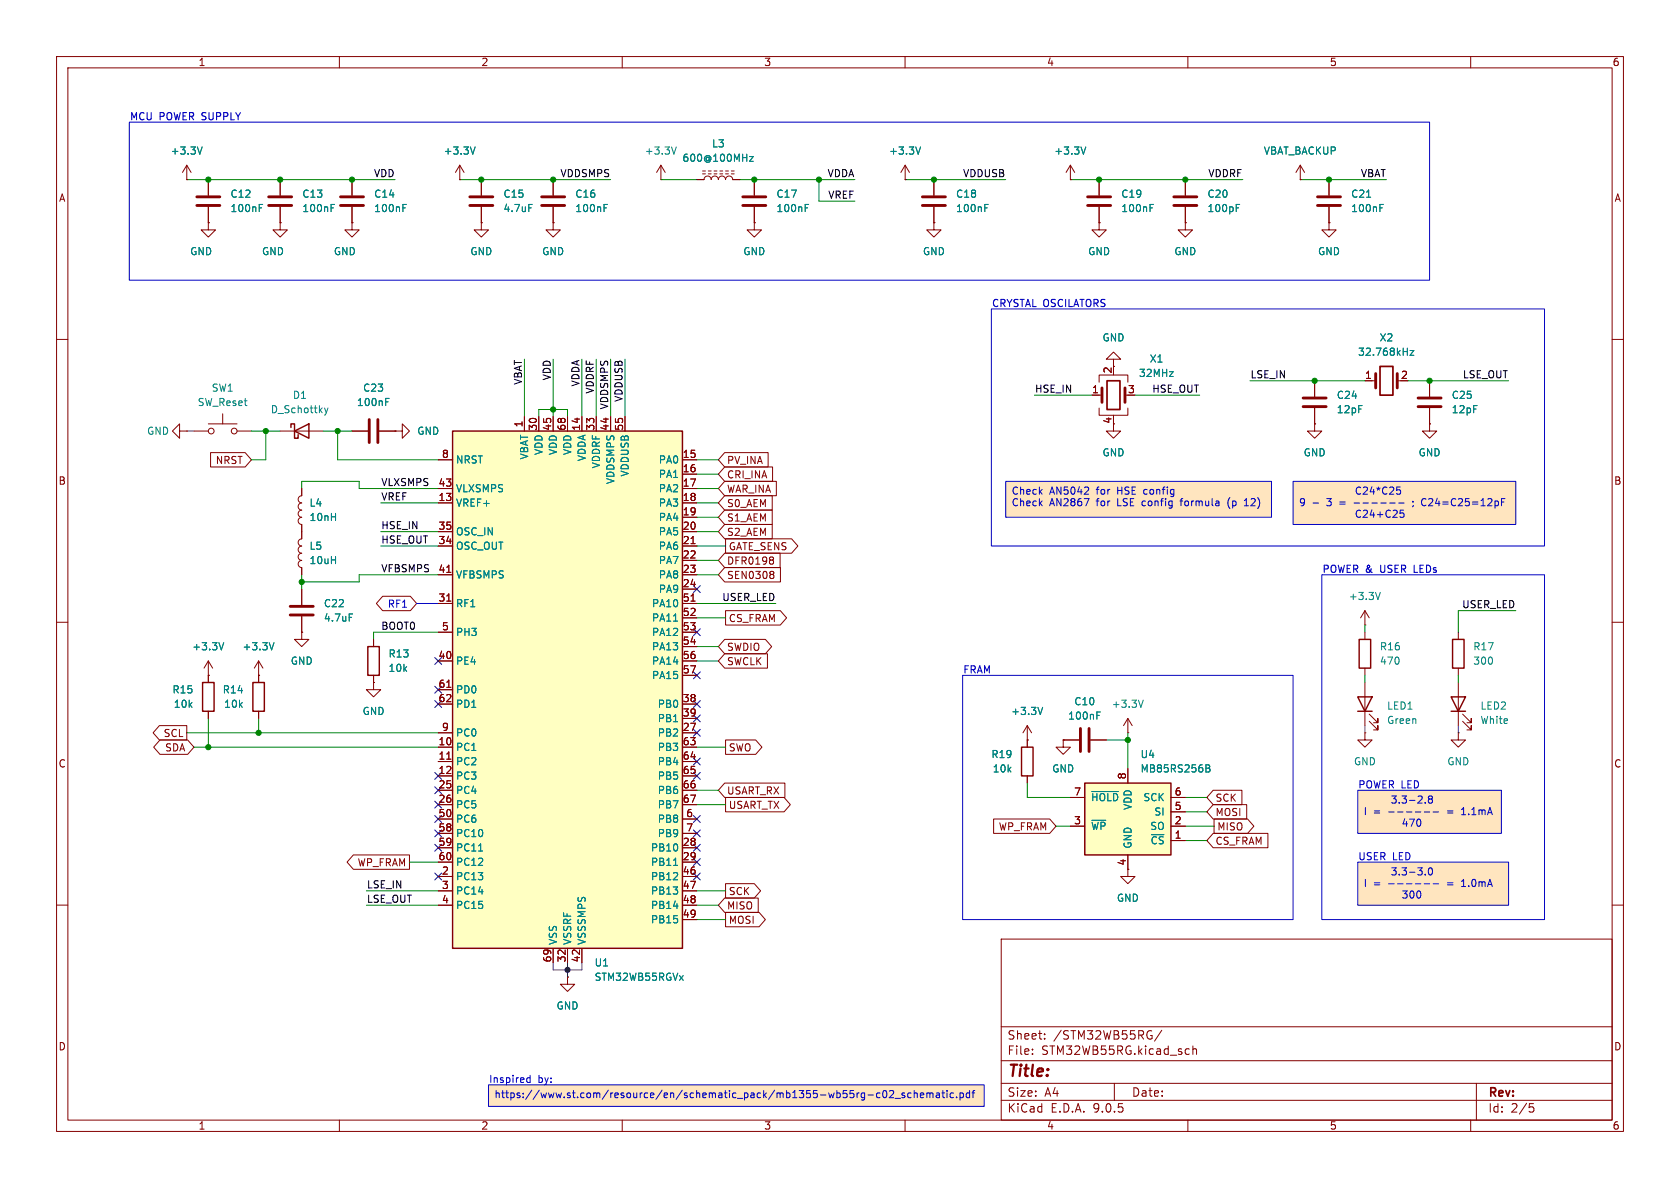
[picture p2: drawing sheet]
<svg xmlns="http://www.w3.org/2000/svg" width="297mm" height="210mm" viewBox="0 0 297 210" stroke-linecap="round" stroke-linejoin="round" font-family="sans-serif">
<path d="M0 0h297v210h-297z" fill="#fff" stroke="#fff" stroke-width=".18"/>
<g fill="none" stroke="#840000" stroke-width=".18">
<path d="M10 10h277v190h-277zM12 12h273v186h-273zM60 10v2M110 10v2M160 10v2M210 10v2M260 10v2M10 60h2M285 60h2M10 110h2M285 110h2M10 160h2"/>
<path d="M177 166h108v32h-108zM285 160h2M60 198v2M110 198v2M160 198v2M177 194.5h108M177 191.5h108M177 187.5h108M177 181.5h108M182.5 186.3v.1M182.5 185.5v.1M184.7 183.6v.1"/>
<path d="M184.7 182.8v.1M197 191.5v3M205.4 182.1l-1.3 2M210 198v2M210.1 185.4l.1 .1M210.2 186.3l-.1 .1M210.9 184.9v1.5M210.9 185.5l.2-.1 .4 .1v.9M260 198v2M261 191.5v6.5M270.4 195.1h.7M270.5 195.7h.4l.3 .3-.2 .5-.5 .1"/>
</g>
<g fill="#ffe5bf">
<path d="M86.4 191.8h87.6v3.8h-87.6z"/>
<path d="M228.6 85.1h39.4v7.6h-39.4z"/>
<path d="M240 139.7h25.4v7.6h-25.4z"/>
<path d="M240 152.4h26.7v7.6h-26.7z"/>
<path d="M177.8 85.1h47v6.3h-47z"/>
</g>
<g fill="none" stroke="#840000" stroke-width=".18">
<path d="M33 31.8h.1M33 29.2l-.7 1.3M33 29.2l.8 1.3M33 29.2v2.6M36.8 39.4v1.2h1.3l-1.3 1.3-1.2-1.3h1.2M36.8 39.4h.1M36.8 31.8v2.7M36.8 36.6v2.8M49.5 39.4v1.2h1.3l-1.3 1.3-1.2-1.3h1.2M49.5 39.4h.1M49.5 31.8v2.7M49.5 36.6v2.8"/>
<path d="M62.2 39.4v1.2h1.3l-1.3 1.3-1.2-1.3h1.2M62.2 39.4h.1M62.2 31.8v2.7M62.2 36.6v2.8M81.3 31.8h.1M81.3 29.2l-.8 1.3M81.3 29.2l.7 1.3M81.3 29.2v2.6M97.8 39.4v1.2h1.3l-1.3 1.3-1.3-1.3h1.3M97.8 39.4h.1M116.8 31.8h.1M116.8 29.2l-.7 1.3"/>
<path d="M116.8 29.2l.8 1.3M116.8 29.2v2.6M123.2 31.8h1.3a.64 .64 0 0 1 .6-.7 .64 .64 0 0 1 .6 .7 .64 .64 0 0 1 .7-.7 .64 .64 0 0 1 .6 .7 .64 .64 0 0 1 .6-.7 .64 .64 0 0 1 .7 .7 .64 .64 0 0 1 .6-.7 .64 .64 0 0 1 .6 .7h1.3M124.2 30.7h.5M124.2 30.2h.5M125.2 30.7h.5M125.2 30.2h.5M126.2 30.7h.5M126.2 30.2h.5M127.3 30.7h.5M127.3 30.2h.5M128.3 30.7h.5"/>
<path d="M128.3 30.2h.5M129.3 30.7h.5M129.3 30.2h.5M160 31.8h.1M160 29.2l-.7 1.3M160 29.2l.8 1.3M160 29.2v2.6M189.2 31.8h.1M189.2 29.2l-.7 1.3M189.2 29.2l.8 1.3M189.2 29.2v2.6M194.3 39.4v1.2h1.3l-1.3 1.3-1.3-1.3h1.3"/>
<path d="M194.3 39.4h.1M194.3 31.8v2.7M194.3 36.6v2.8M209.5 39.4v1.2h1.3l-1.3 1.3-1.2-1.3h1.2M209.5 39.4h.1M209.5 31.8v2.7M209.5 36.6v2.8M229.9 31.8h.1M229.9 29.2l-.8 1.3M229.9 29.2l.7 1.3M229.9 29.2v2.6M234.9 39.4v1.2h1.3l-1.3 1.3-1.2-1.3h1.2"/>
<path d="M234.9 39.4h.1M234.9 31.8v2.7M234.9 36.6v2.8M34.3 76.2h2.5M36.8 74.9h5.1M39.4 73.2v1.7M41.9 76.2h2.5M49.5 76.2h7.6M62.2 76.2h2.8M67.1 76.2h2.7M69.8 76.2h1.3v-1.3l1.3 1.3-1.3 1.3v-1.3M69.8 76.2h.1"/>
<path d="M241.3 67.3h1.9M53.3 88.9a.64 .64 0 0 0-.6 .6 .64 .64 0 0 0 .6 .7 .64 .64 0 0 0-.6 .6 .64 .64 0 0 0 .6 .6 .63 .63 0 0 0-.6 .7 .63 .63 0 0 0 .6 .6v2.6a.64 .64 0 0 0-.6 .6 .64 .64 0 0 0 .6 .6 .64 .64 0 0 0-.6 .7 .64 .64 0 0 0 .6 .6 .64 .64 0 0 0-.6 .6 .64 .64 0 0 0 .6 .7M53.3 86.4v1.2a.63 .63 0 0 0-.6 .7 .63 .63 0 0 0 .6 .6M53.3 99.1a.63 .63 0 0 0-.6 .6 .63 .63 0 0 0 .6 .6v1.3M53.3 104.1v2.8M53.3 109v2.8M66 113v1.3M66 119.4v1.3M241.3 110.5h.1M241.3 108v2.5M241.3 111.8v1.2M241.3 118.1v1.3"/>
<path d="M241.3 108l-.8 1.2M241.3 108l.8 1.2M257.8 111.8v1.2M257.8 118.1v1.3M66 120.7v1.2h1.3l-1.3 1.3-1.2-1.3h1.2M66 120.7h.1M199.4 129.5h.1M199.4 127l.8 1.3M199.4 127l-.8 1.3M199.4 127v2.5M241.3 129.5v1.3h1.3l-1.3 1.3-1.3-1.3h1.3M241.3 129.5h.1"/>
<path d="M241.3 120.7v7.6M242.1 127.5l1.5 1.5v-.7v.7h-.8M242.1 126.2l1.5 1.6v-.8v.8h-.8M257.8 129.5v1.3h1.3l-1.3 1.3-1.3-1.3h1.3M257.8 129.5h.1M257.8 120.7v7.6M258.6 127.5l1.5 1.5v-.7v.7h-.8M258.6 126.2l1.5 1.6v-.8v.8h-.8M199.4 153.7v1.2h1.3l-1.3 1.3-1.3-1.3h1.3M100.3 172.7v1.3h1.3l-1.3 1.3-1.2-1.3h1.2M100.3 172.7h.1"/>
<circle cx="37.3" cy="76.2" r=".51"/>
<circle cx="41.4" cy="76.2" r=".51"/>
</g>
<g fill="none" stroke="#840000" stroke-width=".51">
<path d="M34.8 36.3h4.1M34.8 34.8h4.1M47.5 36.3h4.1M47.5 34.8h4.1M60.2 36.3h4.1M60.2 34.8h4.1M192.3 36.3h4M192.3 34.8h4M207.5 36.3h4.1M207.5 34.8h4.1M232.9 36.3h4.1M232.9 34.8h4.1"/>
<path d="M65.3 74.2v4M66.8 74.2v4M243.2 66v2.6M247 66v2.6M51.3 108.7h4.1M51.3 107.2h4.1"/>
</g>
<g fill="none" stroke="#008484" stroke-width=".18">
<path d="M35.7 26l-.4 1.2M45.8 36.7h.5M45.8 36.1h.6M58.5 36.7h.5M58.5 36.1h.6M71.2 36.7h.5M71.2 36.1h.6M84 26l-.4 1.2M119.6 26l-.5 1.2M132.5 27.7h.7l-.7 .8h.7M162.7 26l-.4 1.2M192 26l-.5 1.2"/>
<path d="M203.3 36.7h.4M203.3 36.1h.6M218.6 36.7h.4M218.6 36.1h.6M241.6 34.9h.7M244 36.7h.4M244 36.1h.6M57.4 72.1l.3 .9M57.7 73l-.3 .4M58 72.1l-.3 .9M68.2 71h.4M68.2 70.4h.6"/>
<path d="M249.3 62h.6l-.6 .8h.6M61.7 108.5h.6M244 104.7l-.4 1.3M202.1 123.8l-.4 1.2"/>
</g>
<path d="M244 64.8h2.3v5.1h-2.3z" fill="none" stroke="#840000" stroke-width=".3"/>
<path d="M51.4 75.6v-.7h.7v2.6h.6v-.7M52.1 76.2l2.5-1.3v2.6zM65 114.3h2.1v5.1h-2.1zM240.3 113h2v5.1h-2zM256.8 113h2v5.1h-2zM240 123.2h2.6l-1.3 2.5zM240 125.7h2.6M256.5 123.2h2.6l-1.3 2.5zM256.5 125.7h2.6" fill="none" stroke="#840000" stroke-width=".25"/>
<path d="M191.8 138.4h15.2v12.7h-15.2z" fill="#ffffc2"/>
<path d="M35.8 120.7h2v5h-2zM44.7 120.7h2v5h-2zM180.6 132.1h2v5.1h-2zM191.8 138.4h15.2v12.7h-15.2z" fill="none" stroke="#840000" stroke-width=".25"/>
<g fill="none" stroke="#840000" stroke-width=".18">
<path d="M31.7 76.2v-1.3l-1.2 1.3 1.2 1.3v-1.3h1.3M33 76.2h.1M36.8 119.4h.1M36.8 116.8v3.9M36.8 116.8l.8 1.3M36.8 116.8l-.7 1.3M45.7 119.4h.1M45.7 116.8v3.9M45.7 116.8l.8 1.3M45.7 116.8l-.7 1.3M53.3 111.8v1.2h1.3l-1.3 1.3-1.2-1.3h1.2M53.3 111.8h.1"/>
<path d="M36.8 125.7v1.3M45.7 125.7v1.3M181.6 130.8h.1M181.6 128.3v3.8M181.6 137.2v1.2M181.6 128.3l.8 1.2M181.6 128.3l-.8 1.2M188 130.8v1.3h1.2l-1.2 1.3-1.3-1.3h1.3M188 130.8h.1M188 130.8h2.8M192.8 130.8h2.8M199.4 135.9v2.5"/>
<path d="M189.2 141h2.6M189.2 146.1h2.6M199.4 151.1v2.6M207 141h2.5M207 146.1h2.5M207 143.5h2.5M207 148.6h2.5"/>
</g>
<path d="M39.6 113.6l-.5 1.3M48.4 113.6l-.4 1.3M184.3 125l-.4 1.3M193 139.9h4.7M193.9 126.5h.4M193.9 125.9h.6M213.2 135.2l.6 .1 .1 .3-.3 .2M213.2 135.8h.4M213.6 135.8l.3 .2v.3l-.7 .2M193 145h2.5" fill="none" stroke="#008484" stroke-width=".18"/>
<path d="M191 128.8v4M192.5 128.8v4" fill="none" stroke="#840000" stroke-width=".51"/>
<path d="M80 76.2h40.6v91.4h-40.6z" fill="#ffffc2"/>
<path d="M80 76.2h40.6v91.4h-40.6z" fill="none" stroke="#840000" stroke-width=".25"/>
<g fill="none" stroke="#840000" stroke-width=".18">
<path d="M33 31.8h.1M36.8 39.4h.1M36.8 31.8v2.7M36.8 36.6v2.8M49.5 39.4h.1M49.5 31.8v2.7M49.5 36.6v2.8M62.2 39.4h.1M62.2 31.8v2.7M62.2 36.6v2.8M81.3 31.8h.1M85.1 39.4v1.2h1.3l-1.3 1.3-1.3-1.3h1.3"/>
<path d="M85.1 39.4h.1M85.1 31.8v2.7M85.1 36.6v2.8M97.8 39.4h.1M97.8 31.8v2.7M97.8 36.6v2.8M123.2 31.8h1.3M129.5 31.8h1.3M133.3 39.4v1.2h1.3l-1.3 1.3-1.2-1.3h1.2M133.3 39.4h.1M133.3 31.8v2.7M133.3 36.6v2.8"/>
<path d="M160 31.8h.1M165.1 39.4v1.2h1.3l-1.3 1.3-1.3-1.3h1.3M165.1 39.4h.1M165.1 31.8v2.7M165.1 36.6v2.8M189.2 31.8h.1M194.3 39.4h.1M194.3 31.8v2.7M194.3 36.6v2.8M209.5 39.4h.1M209.5 31.8v2.7M209.5 36.6v2.8"/>
<path d="M229.9 31.8h.1M234.9 39.4h.1M234.9 31.8v2.7M234.9 36.6v2.8M62.2 76.2h2.8M67.1 76.2h2.7M69.8 76.2h.1M92.7 73.7v2.5M95.2 73.7v2.5M97.8 73.7v2.5M100.3 73.7v2.5M102.9 73.7v2.5"/>
<path d="M105.4 73.7v2.5M107.9 73.7v2.5M110.5 73.7v2.5M193 69.9h1.8M194.3 67.6v-1.3h5.1v1.3M194.3 72.1v1.3h5.1v-1.3M196.8 74.9v1.3h1.3l-1.3 1.3-1.2-1.3h1.2M196.8 63.5h1.3l-1.3-1.3-1.2 1.3h1.2v1.3M196.8 73.4v.3M232.4 74.9v1.3h1.3l-1.3 1.3-1.3-1.3h1.3M232.4 74.9h.1M232.4 67.3v2.8"/>
<path d="M232.4 72.1v2.8M241.3 67.3h1.3M252.7 74.9v1.3h1.3l-1.3 1.3-1.2-1.3h1.2M252.7 74.9h.1M252.7 67.3v2.8M252.7 72.1v2.8M37.2 80h6.1l1.1 1.3-1.1 1.3h-6.1zM53.3 86.4v1.2M53.3 92.7v2.6M77.5 81.3h2.5M77.5 86.4h2.5M77.5 88.9h2.5"/>
<path d="M77.5 94h2.5M77.5 96.5h2.5M120.6 81.3h2.6M120.6 86.4h2.6M120.6 88.9h2.6M120.6 94h2.6M120.6 96.5h2.6M120.6 83.8h2.6M120.6 91.4h2.6M120.6 99.1h2.6M122.2 96.1h.7M128.1 97.8h9.8v2.5h-9.8l-1.1-1.2z"/>
<path d="M128.1 85.1h9.1v2.5h-9.1l-1.1-1.2zM128.1 90.2h8.4v2.5h-8.4l-1.1-1.3zM128.1 82.5h8.5v2.6h-8.5l-1.1-1.3zM128.1 87.6h8.4v2.6h-8.4l-1.1-1.3zM128.1 92.7h8.4v2.6h-8.4l-1.1-1.3zM128.1 80h7.7v2.6h-7.7l-1.1-1.3zM128.3 95.2h11.6l1.2 1.3-1.2 1.3h-11.6zM136.5 98.5l.3 .2-.3 .3 .3 .2v.3l-.3 .2M36.8 119.4h.1M36.8 119.4v1.3M45.7 119.4h.1M45.7 119.4v1.3"/>
<path d="M53.3 111.8h.1M53.3 100.3v1.3M53.3 104.1v2.8M53.3 109v2.8M66 113v1.3M66 119.4v1.3M67.6 105.4h4.9l1.2 1.3-1.2 1.3h-4.9l-1.1-1.3zM77.5 101.6h2.5M77.5 106.7h2.5M77.5 111.8h2.5M77.5 116.8h2.5M79 101.2h.7"/>
<path d="M79 106.3h.7M120.6 101.6h2.6M120.6 106.7h2.6M120.6 111.8h2.6M120.6 116.8h2.6M120.6 104.1h2.6M120.6 109.2h2.6M120.6 114.3h2.6M120.6 119.4h2.6M122.2 106.3h.7M128.1 100.3h9.9v2.6h-9.9l-1.1-1.3zM128.1 115.6h7.6v2.5h-7.6l-1.1-1.3z"/>
<path d="M128.1 113h7.2l1.1 1.3-1.1 1.3h-7.2l-1.1-1.3zM128.3 107.9h9.6l1.2 1.3-1.2 1.3h-9.6zM136.3 101h.3l.2 .2-.2 .3M136.3 101.5h.3M136.6 101.5l.2 .3v.2l-.1 .2-.4 .1M28.2 128.3h4.8v2.5h-4.8l-1.1-1.3zM28.3 130.8h4.9l1.1 1.3-1.1 1.3h-4.9l-1.1-1.3zM36.8 125.7v1.3M45.7 125.7v1.3M66 120.7h.1M77.5 121.9h2.5M77.5 124.5h2.5"/>
<path d="M77.5 129.5h2.5M77.5 132.1h2.5M77.5 134.6h2.5M77.5 137.2h2.5M77.5 139.7h2.5M79 121.5h.7M79 134.2h.7M120.6 124.5h2.6M120.6 129.5h2.6M120.6 132.1h2.6M120.6 134.6h2.6M120.6 137.2h2.6"/>
<path d="M120.6 139.7h2.6M120.6 127h2.6M128.1 138.4h10.7v2.6h-10.7l-1.1-1.3zM128.3 130.8h5.3l1.1 1.3-1.1 1.3h-5.3zM181.6 130.8h.1M181.6 130.8v1.3M181.6 137.2v1.2M188 130.8h.1M188 130.8h2.8M192.8 130.8h2.8M199.4 135.9v2.5M214.5 139.7h5.1v2.5h-5.1l-1.1-1.2z"/>
<path d="M62.5 151.1h9.9v2.6h-9.9l-1.1-1.3zM77.5 142.2h2.5M77.5 144.8h2.5M77.5 147.3h2.5M77.5 149.9h2.5M77.5 152.4h2.5M77.5 154.9h2.5M77.5 157.5h2.5M120.6 142.2h2.6M120.6 144.8h2.6M120.6 147.3h2.6M120.6 149.9h2.6"/>
<path d="M120.6 152.4h2.6M120.6 154.9h2.6M120.6 157.5h2.6M128.1 158.7h5.9v2.6h-5.9l-1.1-1.3zM128.3 141h10.3l1.1 1.2-1.1 1.3h-10.3zM128.3 156.2h5.1l1.1 1.3-1.1 1.3h-5.1zM175.7 144.8h9.9l1.1 1.3-1.1 1.2h-9.9zM189.2 141h2.6M189.2 146.1h2.6M199.4 151.1v2.6M207 141h2.5M207 146.1h2.5"/>
<path d="M207 143.5h2.5M207 148.6h2.5M214.5 142.2h5.9v2.6h-5.9l-1.1-1.3zM214.5 147.3h9.7v2.6h-9.7l-1.1-1.3zM214.6 144.8h6l1.1 1.3-1.1 1.2h-6zM77.5 160h2.5M97.8 167.6v2.6M100.3 172.7h.1M100.3 167.6v2.6M102.9 167.6v2.6M120.6 160h2.6M120.6 162.6h2.6"/>
<path d="M128.3 161.3h5.9l1.1 1.3-1.1 1.2h-5.9z"/>
</g>
<g fill="none" stroke="#008484" stroke-width=".18">
<path d="M35.7 26l-.4 1.2M45.8 36.7h.5M45.8 36.1h.6M58.5 36.7h.5M58.5 36.1h.6M71.2 36.7h.5M71.2 36.1h.6M84 26l-.4 1.2M93.5 36.1h.6M106.8 36.7h.4M106.8 36.1h.6M132.5 27.7h.7l-.7 .8h.7"/>
<path d="M142.4 36.7h.4M142.4 36.1h.6M162.7 26l-.4 1.2M174.1 36.7h.4M174.1 36.1h.6M192 26l-.5 1.2M203.3 36.7h.4M203.3 36.1h.6M218.6 36.7h.4M218.6 36.1h.6M241.6 34.9h.7M244 36.7h.4"/>
<path d="M244 36.1h.6M68.2 71h.4M68.2 70.4h.6M249.3 62h.6l-.6 .8h.6M39.6 113.6l-.5 1.3M48.4 113.6l-.4 1.3M61.7 108.5h.6M119.1 109.8h.7M184.3 125l-.4 1.3M193 139.9h4.7M193.9 126.5h.4M193.9 125.9h.6"/>
<path d="M213.2 135.2l.6 .1 .1 .3-.3 .2M213.2 135.8h.4M213.6 135.8l.3 .2v.3l-.7 .2M84.6 150.4h.7M119.1 153h.7M193 145h2.5"/>
</g>
<g fill="none" stroke="#840000" stroke-width=".51">
<path d="M83.1 36.3h4M83.1 34.8h4M95.8 36.3h4M95.8 34.8h4M131.3 36.3h4.1M131.3 34.8h4.1M163.1 36.3h4M163.1 34.8h4M194.8 68.6v2.5M198.9 68.6v2.5M230.4 71.9h4M230.4 70.4h4"/>
<path d="M250.7 71.9h4.1M250.7 70.4h4.1"/>
</g>
<path d="M195.7 67.3h2.3v5.1h-2.3z" fill="none" stroke="#840000" stroke-width=".3"/>
<g fill="none" stroke="#008400" stroke-width=".18">
<path d="M33 31.8h36.8M81.3 31.8h26.6M116.8 31.8h6.4M130.8 31.8h20.3M144.8 31.8v3.8h6.3M160 31.8h17.8M189.2 31.8h30.5M229.9 31.8h15.2M44.4 76.2h5.1M47 76.2v5.1h-2.6M57.1 76.2h5.1M59.7 76.2v5.1h17.8"/>
<path d="M92.7 63.5v10.2M95.2 73.7v-1.3h5.1v1.3M97.8 63.5v10.2M102.9 63.5v10.2M105.4 63.5v10.2M107.9 63.5v10.2M110.5 63.5v10.2M182.9 69.9h10.1M200.7 69.9h11.4M221 67.3h20.3M248.9 67.3h17.8M53.3 86.4v-1.3h10.2v1.3h14"/>
<path d="M67.3 88.9h10.2M67.3 94h10.2M67.3 96.5h10.2M123.2 81.3h3.8M123.2 88.9h3.8M123.2 86.4h3.8M123.2 99.1h3.8M123.2 83.8h3.8M123.2 94h3.8M123.2 91.4h3.8M123.2 96.5h5.1M53.3 101.6v2.5"/>
<path d="M77.5 101.6h-14v1.3h-10.2M77.5 111.8h-11.5v1.2M123.2 109.2h5.1M123.2 116.8h3.8M123.2 114.3h3.8M123.2 106.7h14M123.2 101.6h3.8M241.3 110.5v1.3M241.3 119.4v1.3M257.8 119.4v1.3M268 108h-10.2v3.8M33 129.5h44.5"/>
<path d="M34.3 132.1h43.2M36.8 127v5.1M45.7 127v2.5M123.2 132.1h5.1M123.2 139.7h3.8M181.6 138.4v2.6h7.6M195.6 130.8h3.8M199.4 129.5v6.4M64.8 157.5h12.7M72.4 152.4h5.1M123.2 142.2h5.1M123.2 157.5h5.1"/>
<path d="M186.7 146.1h2.5M209.5 146.1h5.1M209.5 141h3.9M209.5 143.5h3.9M209.5 148.6h3.9M64.8 160h12.7M123.2 162.6h5.1M123.2 160h3.8"/>
</g>
<path d="M33 76.2h1.3M241.3 128.3v1.2M257.8 128.3v1.2M97.8 170.2v1.3h5.1v-1.3M100.3 170.2v2.5" fill="none" stroke="#484848" stroke-width=".18"/>
<path d="M73.7 106.7h3.8" fill="none" stroke="#00f" stroke-width=".18"/>
<g fill="none" stroke="#000084" stroke-width=".18">
<path d="M76.9 116.2l1.2 1.2M78.1 116.2l-1.2 1.2M122.6 111.2l1.2 1.2M122.6 118.8l1.2 1.2M122.6 103.5l1.2 1.2M123.8 111.2l-1.2 1.2M123.8 118.8l-1.2 1.2M123.8 103.5l-1.2 1.2M76.9 136.6l1.2 1.2M76.9 139.1l1.2 1.2M76.9 123.9l1.2 1.2M76.9 121.3l1.2 1.2"/>
<path d="M78.1 136.6l-1.2 1.2M78.1 139.1l-1.2 1.2M78.1 123.9l-1.2 1.2M78.1 121.3l-1.2 1.2M122.6 123.9l1.2 1.2M122.6 128.9l1.2 1.2M122.6 134l1.2 1.2M122.6 126.4l1.2 1.2M122.6 136.6l1.2 1.2M123.8 123.9l-1.2 1.2M123.8 128.9l-1.2 1.2M123.8 134l-1.2 1.2"/>
<path d="M123.8 126.4l-1.2 1.2M123.8 136.6l-1.2 1.2M76.9 141.6l1.2 1.2M76.9 144.2l1.2 1.2M76.9 154.3l1.2 1.2M76.9 146.7l1.2 1.2M76.9 149.3l1.2 1.2M78.1 141.6l-1.2 1.2M78.1 144.2l-1.2 1.2M78.1 149.3l-1.2 1.2M78.1 154.3l-1.2 1.2M78.1 146.7l-1.2 1.2"/>
<path d="M122.6 146.7l1.2 1.2M122.6 149.3l1.2 1.2M122.6 144.2l1.2 1.2M122.6 154.3l1.2 1.2M122.6 151.8l1.2 1.2M123.8 146.7l-1.2 1.2M123.8 149.3l-1.2 1.2M123.8 144.2l-1.2 1.2M123.8 154.3l-1.2 1.2M123.8 151.8l-1.2 1.2"/>
</g>
<g fill="none" stroke="#0000c2" stroke-width=".18">
<path d="M22.9 21.6h229.8v27.9h-229.8zM175.3 54.6h97.7v41.9h-97.7zM177.8 85.1h47v6.3h-47zM191.7 88.1h.8l-.5 1.3M208.6 88.6h.5M208.8 88.2v1.2M217.4 88a1.46 1.46 0 0 0 0 1.9M220 89.4h.7M220 88.5l.3-.4v1.3M228.6 85.1h39.4v7.6h-39.4zM232.1 88.9h1M239.4 88.9h1"/>
<path d="M240.5 86.2a.6 .6 0 0 0-.8 .4 .6 .6 0 0 0 .6 .8l.2-.2M240.5 90.3a.6 .6 0 0 0-.8 .4 .6 .6 0 0 0 .6 .8l.2-.2M241 88.9h.9M241 86.2l.5-.1 .2 .4-.7 .9h.7M241 90.3l.5-.1 .2 .3-.7 1h.7M242.5 86l-.3 .9h.8M242.5 88.9h1M242.5 90.1l-.3 .9h.8M242.8 86.5v.9M242.8 90.6v.9M243.4 86.3l.3 .1M243.5 91h1"/>
<path d="M243.7 86.1v.3M243.7 86.4l-.2 .2M243.7 86.4l.2 .2M244 86.3l-.3 .1M244 90.5v1M244.1 88.9h1M245.2 86.2a.6 .6 0 0 0-.8 .4 .6 .6 0 0 0 .6 .8l.2-.2M245.7 86.2l.5-.1 .2 .4-.8 .9h.8M245.7 88.9h.9M245.8 90.3a.6 .6 0 0 0-.8 .4 .6 .6 0 0 0 .6 .8l.2-.2M246.3 90.3l.5-.1 .2 .3-.8 1h.8M247.3 88.9h.9"/>
<path d="M247.6 86.1h-.7v.6l.2-.1h.4l.1 .2v.4l-.2 .2-.5-.2M248.2 90.2h-.6l-.1 .6 .2-.1h.4l.1 .2v.4l-.2 .2-.5-.2M249.8 88.6v.1M249.9 89.3l-.2 .3M251.7 88.1a.68 .68 0 0 0-.4 .7 .68 .68 0 0 0 .4 .6M265.5 88.7h.4M266.1 88.1h-.6v1.3M170.2 119.4h58.4v43.2h-58.4zM233.7 101.6h39.3v61h-39.3zM240 139.7h25.4v7.6h-25.4zM240 152.4h26.7v7.6h-26.7zM245.5 143.5h1"/>
<path d="M245.5 156.2h1M247.1 143.5h.9M247.1 156.2h.9M247.4 141.9v.1M247.4 154.6v.1M247.9 140.7h.7l-.4 .5 .4 .1v.6l-.2 .1-.5-.1M247.9 153.4h.7l-.4 .5 .4 .1v.6l-.2 .1-.5-.1M248.6 143.5h1M248.6 156.2h1M249.2 141.5h1M249.2 154.2h1M250.2 143.5h1"/>
<path d="M250.2 156.2h1M250.6 153.4h.8l-.4 .5 .4 .1v.6l-.2 .1-.6-.1M250.7 140.8l.5-.1 .2 .4-.8 .9h.8M251.8 143.5h1M251.8 156.2h1M252 141.9v.1M252 154.6v.1M252.6 153.5l.2-.1a.68 .68 0 0 1 .5 .6 .68 .68 0 0 1-.5 .7l-.2-.1-.1-.4zM252.8 141.2l-.3-.2 .3-.3h.2l.2 .2-.2 .3M252.8 141.2l-.3 .3 .1 .4 .2 .1 .3-.1 .1-.2v-.2l-.2-.3M252.8 141.2h.2M253.4 143.5h.9"/>
<path d="M253.4 156.2h.9M258.4 144h.7M258.4 156.7h.7M258.5 143.1h-.1M258.5 155.8h-.1M86.4 191.8h87.6v3.8h-87.6zM93.1 191.1l.3 .3 .3-.1M93.7 190.1v1.3M93.7 190.6l-.3-.1-.3 .3M153.5 193.6h.9M155.6 193.3l-.4-.1-.2 .2 .1 .6h.5M156.2 192.8h.2a.68 .68 0 0 1 .4 .6 .68 .68 0 0 1-.4 .6 .84 .84 0 0 1-.2-1.2z"/>
<path d="M157.3 192.9l.4-.1 .3 .3-.8 .9h.8M158.2 194.2h1M159.9 193.3l-.3-.1-.2 .2 .1 .2 .4 .1v.3h-.5M161.1 193.3l-.4-.1-.2 .2 .1 .6h.5M161.6 193.3l.2-.1 .3 .1 .1 .7M161.6 192.8v1.2M162.7 193.6l.6-.1-.1-.2-.3-.1-.2 .2 .1 .6h.4M163.9 193.3l.3-.1 .2 .2M163.9 193.2v.8M164.4 193.4l.2-.2 .3 .1v.7M164.4 193.4v.6M165.5 193.3h.5l.1 .7"/>
<path d="M166.1 193.5l-.4 .1-.2 .1 .2 .3h.4M166.5 193.2h.5M166.7 192.8v1.1l.3 .1M167.4 192.8v.1M167.4 193.2v.8M168.6 193.3l-.4-.1-.2 .2 .1 .6h.5M169.1 193.9v.1M169.7 193.3l.4-.1 .2 .2-.1 .6h-.5M169.7 193.2v1.3M171.4 193.3l-.3-.1-.3 .2 .1 .6h.5M171.4 192.8v1.2M171.8 193.2h.5"/>
<path d="M172.3 192.8l-.3 .2v1"/>
</g>
<path d="M250 99.9v1.3h.6" fill="none" stroke="#0000c2" stroke-width=".19"/>
<g fill="#008400" stroke="#008400" stroke-width=".18">
<circle cx="49.5" cy="31.8" r=".46"/>
<circle cx="36.8" cy="31.8" r=".46"/>
<circle cx="47" cy="76.2" r=".46"/>
<circle cx="62.2" cy="31.8" r=".46"/>
<circle cx="85.1" cy="31.8" r=".46"/>
<circle cx="97.8" cy="72.4" r=".46"/>
<circle cx="97.8" cy="31.8" r=".46"/>
<circle cx="194.3" cy="31.8" r=".46"/>
<circle cx="234.9" cy="31.8" r=".46"/>
<circle cx="209.5" cy="31.8" r=".46"/>
<circle cx="144.8" cy="31.8" r=".46"/>
<circle cx="165.1" cy="31.8" r=".46"/>
<circle cx="45.7" cy="129.5" r=".46"/>
<circle cx="36.8" cy="132.1" r=".46"/>
<circle cx="53.3" cy="102.9" r=".46"/>
<circle cx="59.7" cy="76.2" r=".46"/>
<circle cx="252.7" cy="67.3" r=".46"/>
<circle cx="232.4" cy="67.3" r=".46"/>
<circle cx="199.4" cy="130.8" r=".46"/>
<circle cx="133.3" cy="31.8" r=".46"/>
</g>
<circle cx="100.3" cy="171.5" r=".46" fill="#484848" stroke="#484848" stroke-width=".18"/>
<text font-size="2.8" fill="#840000" x="178" y="190.9">Title:</text>
<g font-size="2.1" fill="#840000">
<text x="178" y="184">Sheet:</text>
<text x="186.2" y="184">/STM32WB55RG/</text>
<text x="178" y="186.7">File:</text>
<text x="184.1" y="186.7">STM32WB55RG.kicad_sch</text>
<text x="178" y="196.9">KiCad</text>
<text x="178" y="194.1">Size:</text>
<text x="184.7" y="194.1">A4</text>
<text x="185.7" y="196.9">E.D.A.</text>
<text x="193.3" y="196.9">9.0.5</text>
<text x="200" y="194.1">Date:</text>
<text x="263" y="194.3">Rev:</text>
<text x="263" y="196.9">Id:</text>
<text x="267.1" y="196.9">2/5</text>
</g>
<g font-size="1.8" fill="#840000">
<text x="35" y="11.9">1</text>
<text x="85" y="11.9">2</text>
<text x="135" y="11.9">3</text>
<text x="185" y="11.9">4</text>
<text x="235" y="11.9">5</text>
<text x="285" y="11.9">6</text>
<text x="10.3" y="35.9">A</text>
<text x="285.3" y="35.9">A</text>
<text x="193" y="69.6">1</text>
<text x="196.6" y="66.1" transform="rotate(-90 196.6 66.1)">2</text>
<text x="199.3" y="69.6">3</text>
<text x="241.2" y="67.1">1</text>
<text x="247.6" y="67.1">2</text>
<text x="92.5" y="75.6" transform="rotate(-90 92.5 75.6)">1</text>
<text x="95" y="76.2" transform="rotate(-90 95 76.2)">30</text>
<text x="97.5" y="76.2" transform="rotate(-90 97.5 76.2)">45</text>
<text x="100.1" y="76.2" transform="rotate(-90 100.1 76.2)">68</text>
<text x="102.6" y="76.2" transform="rotate(-90 102.6 76.2)">14</text>
<text x="105.2" y="76.2" transform="rotate(-90 105.2 76.2)">33</text>
<text x="107.7" y="76.2" transform="rotate(-90 107.7 76.2)">44</text>
<text x="110.2" y="76.2" transform="rotate(-90 110.2 76.2)">55</text>
<text x="196.6" y="75" transform="rotate(-90 196.6 75)">4</text>
<text x="38" y="82.2">NRST</text>
<text x="78" y="81">8</text>
<text x="120.6" y="81">15</text>
<text x="120.6" y="83.6">16</text>
<text x="128.4" y="82.2">PV_INA</text>
<text x="10.3" y="85.9">B</text>
<text x="77.4" y="86.1">43</text>
<text x="77.4" y="88.6">13</text>
<text x="120.6" y="86.1">17</text>
<text x="120.6" y="88.6">18</text>
<text x="128.4" y="87.3">WAR_INA</text>
<text x="128.4" y="84.8">CRI_INA</text>
<text x="128.4" y="89.9">S0_AEM</text>
<text x="285.3" y="85.9">B</text>
<text x="77.4" y="93.7">35</text>
<text x="120.6" y="91.2">19</text>
<text x="120.6" y="93.7">20</text>
<text x="128.4" y="92.4">S1_AEM</text>
<text x="128.4" y="94.9">S2_AEM</text>
<text x="77.4" y="96.3">34</text>
<text x="77.4" y="101.3">41</text>
<text x="120.6" y="96.3">21</text>
<text x="120.6" y="98.8">22</text>
<text x="120.6" y="101.3">23</text>
<text x="128.4" y="100">DFR0198</text>
<text x="128.7" y="97.5">GATE_SENS</text>
<text x="77.4" y="106.4">31</text>
<text x="120.6" y="103.9">24</text>
<text x="120.6" y="106.4">51</text>
<text x="128.4" y="102.6">SEN0308</text>
<text x="78" y="111.5">5</text>
<text x="120.6" y="109">52</text>
<text x="120.6" y="111.5">53</text>
<text x="128.7" y="110.2">CS_FRAM</text>
<text x="77.4" y="116.6">40</text>
<text x="120.6" y="114">54</text>
<text x="120.6" y="116.6">56</text>
<text x="120.6" y="119.1">57</text>
<text x="128.4" y="117.8">SWCLK</text>
<text x="128.4" y="115.3">SWDIO</text>
<text x="77.4" y="121.7">61</text>
<text x="77.4" y="124.2">62</text>
<text x="120.6" y="124.2">38</text>
<text x="28.8" y="130.5">SCL</text>
<text x="77.4" y="131.8">10</text>
<text x="78" y="129.3">9</text>
<text x="120.6" y="126.7">39</text>
<text x="120.6" y="129.3">27</text>
<text x="120.6" y="131.8">63</text>
<text x="10.3" y="135.9">C</text>
<text x="29.1" y="133">SDA</text>
<text x="77.4" y="134.4">11</text>
<text x="77.4" y="136.9">12</text>
<text x="120.6" y="134.4">64</text>
<text x="120.6" y="136.9">65</text>
<text x="128.7" y="133">SWO</text>
<text x="199.1" y="137.9" transform="rotate(-90 199.1 137.9)">8</text>
<text x="285.3" y="135.9">C</text>
<text x="77.4" y="139.4">25</text>
<text x="77.4" y="142">26</text>
<text x="120.6" y="139.4">66</text>
<text x="120.6" y="142">67</text>
<text x="128.4" y="140.7">USART_RX</text>
<text x="128.7" y="143.2">USART_TX</text>
<text x="189.8" y="140.7">7</text>
<text x="207.6" y="140.7">6</text>
<text x="207.6" y="143.3">5</text>
<text x="214.8" y="141.9">SCK</text>
<text x="77.4" y="144.5">50</text>
<text x="77.4" y="147.1">58</text>
<text x="77.4" y="149.6">59</text>
<text x="120.6" y="149.6">28</text>
<text x="121.2" y="144.5">6</text>
<text x="121.2" y="147.1">7</text>
<text x="176.5" y="147">WP_FRAM</text>
<text x="189.8" y="145.8">3</text>
<text x="207.6" y="145.8">2</text>
<text x="207.6" y="148.3">1</text>
<text x="214.8" y="144.5">MOSI</text>
<text x="214.8" y="149.5">CS_FRAM</text>
<text x="215.1" y="147">MISO</text>
<text x="63.1" y="153.4">WP_FRAM</text>
<text x="77.4" y="152.1">60</text>
<text x="78" y="154.7">2</text>
<text x="120.6" y="152.1">29</text>
<text x="120.6" y="154.7">46</text>
<text x="199.1" y="153.1" transform="rotate(-90 199.1 153.1)">4</text>
<text x="78" y="157.2">3</text>
<text x="78" y="159.8">4</text>
<text x="120.6" y="157.2">47</text>
<text x="120.6" y="159.8">48</text>
<text x="128.4" y="161">MISO</text>
<text x="128.7" y="158.4">SCK</text>
<text x="120.6" y="162.3">49</text>
<text x="128.7" y="163.5">MOSI</text>
<text x="97.5" y="170.2" transform="rotate(-90 97.5 170.2)">69</text>
<text x="100.1" y="170.2" transform="rotate(-90 100.1 170.2)">32</text>
<text x="102.6" y="170.2" transform="rotate(-90 102.6 170.2)">42</text>
<text x="10.3" y="185.9">D</text>
<text x="285.3" y="185.9">D</text>
<text x="35" y="199.9">1</text>
<text x="85" y="199.9">2</text>
<text x="135" y="199.9">3</text>
<text x="185" y="199.9">4</text>
<text x="235" y="199.9">5</text>
<text x="285" y="199.9">6</text>
</g>
<g font-size="1.8" fill="#0000c2">
<text x="22.9" y="21.3">MCU</text>
<text x="28.2" y="21.3">POWER SUPPLY</text>
<text x="175.3" y="54.4">CRYSTAL OSCILATORS</text>
<text x="178.8" y="87.8">Check</text>
<text x="178.8" y="89.8">Check</text>
<text x="185.5" y="87.8">AN5042</text>
<text x="185.5" y="89.8">AN2867</text>
<text x="194" y="87.8">for</text>
<text x="194" y="89.8">for</text>
<text x="197.8" y="87.8">HSE config</text>
<text x="197.8" y="89.8">LSE config</text>
<text x="209.4" y="89.8">formula</text>
<text x="217.9" y="89.8">(p</text>
<text x="221.1" y="89.8">12)</text>
<text x="229.6" y="89.8">9</text>
<text x="234.7" y="89.8">3</text>
<text x="237.1" y="89.8">=</text>
<text x="252.2" y="89.8">C24=C25=12pF</text>
<text x="233.7" y="101.4">POWER &amp;</text>
<text x="244.3" y="101.4">USER</text>
<text x="250.5" y="101.4">LEDs</text>
<text x="170.2" y="119.1">FRAM</text>
<text x="240" y="139.5">POWER LED</text>
<text x="241" y="142.4">3.3-2.8</text>
<text x="241" y="144.4">I</text>
<text x="242.8" y="144.4">=</text>
<text x="248.1" y="146.5">470</text>
<text x="256.1" y="144.4">=</text>
<text x="258.8" y="144.4">1.1mA</text>
<text x="240" y="152.2">USER LED</text>
<text x="241" y="155.1">3.3-3.0</text>
<text x="241" y="157.1">I</text>
<text x="242.8" y="157.1">=</text>
<text x="248.1" y="159.2">300</text>
<text x="256.1" y="157.1">=</text>
<text x="258.8" y="157.1">1.0mA</text>
<text x="86.4" y="191.5">Inspired</text>
<text x="95.1" y="191.5">by:</text>
<text x="87.3" y="194.4">https://www.st.com/resource/en/schematic_pack/mb1355-wb55rg-c02_schematic.pdf</text>
</g>
<g font-size="1.8" fill="#008484">
<text x="30.1" y="27.5">+3.3V</text>
<text x="78.3" y="27.5">+3.3V</text>
<text x="113.9" y="27.5">+3.3V</text>
<text x="120.5" y="28.8">600@100MHz</text>
<text x="125.8" y="26.3">L3</text>
<text x="157.1" y="27.5">+3.3V</text>
<text x="186.3" y="27.5">+3.3V</text>
<text x="223.3" y="27.5">VBAT_BACKUP</text>
<text x="40.6" y="35.2">C12</text>
<text x="53.3" y="35.2">C13</text>
<text x="66" y="35.2">C14</text>
<text x="88.9" y="35.2">C15</text>
<text x="101.6" y="35.2">C16</text>
<text x="137.2" y="35.2">C17</text>
<text x="168.9" y="35.2">C18</text>
<text x="198.1" y="35.2">C19</text>
<text x="213.4" y="35.2">C20</text>
<text x="238.8" y="35.2">C21</text>
<text x="40.6" y="37.7">100nF</text>
<text x="53.3" y="37.7">100nF</text>
<text x="66" y="37.7">100nF</text>
<text x="88.9" y="37.7">4.7uF</text>
<text x="101.6" y="37.7">100nF</text>
<text x="137.2" y="37.7">100nF</text>
<text x="168.9" y="37.7">100nF</text>
<text x="198.1" y="37.7">100nF</text>
<text x="213.4" y="37.7">100pF</text>
<text x="238.8" y="37.7">100nF</text>
<text x="33.5" y="45.3">GND</text>
<text x="46.2" y="45.3">GND</text>
<text x="58.9" y="45.3">GND</text>
<text x="83.1" y="45.3">GND</text>
<text x="95.8" y="45.3">GND</text>
<text x="131.3" y="45.3">GND</text>
<text x="163.1" y="45.3">GND</text>
<text x="192.3" y="45.3">GND</text>
<text x="207.5" y="45.3">GND</text>
<text x="232.9" y="45.3">GND</text>
<text x="194.8" y="60.6">GND</text>
<text x="203.2" y="64.3">X1</text>
<text x="240" y="63.1">32.768kHz</text>
<text x="243.8" y="60.6">X2</text>
<text x="34.9" y="72">SW_Reset</text>
<text x="37.3" y="69.4">SW1</text>
<text x="51.7" y="70.7">D1</text>
<text x="63" y="72">100nF</text>
<text x="64.1" y="69.4">C23</text>
<text x="201.3" y="66.8">32MHz</text>
<text x="236.2" y="70.7">C24</text>
<text x="256.5" y="70.7">C25</text>
<text x="25.9" y="77.1">GND</text>
<text x="47.8" y="73.3">D_Schottky</text>
<text x="73.7" y="77.1">GND</text>
<text x="236.2" y="73.3">12pF</text>
<text x="256.5" y="73.3">12pF</text>
<text x="80.5" y="82.1">NRST</text>
<text x="93.6" y="81.3" transform="rotate(-90 93.6 81.3)">VBAT</text>
<text x="96.1" y="80.5" transform="rotate(-90 96.1 80.5)">VDD</text>
<text x="98.7" y="80.5" transform="rotate(-90 98.7 80.5)">VDD</text>
<text x="101.2" y="80.5" transform="rotate(-90 101.2 80.5)">VDD</text>
<text x="103.7" y="81.6" transform="rotate(-90 103.7 81.6)">VDDA</text>
<text x="106.3" y="82.9" transform="rotate(-90 106.3 82.9)">VDDRF</text>
<text x="116.4" y="82.1">PA0</text>
<text x="194.8" y="80.9">GND</text>
<text x="230.4" y="80.9">GND</text>
<text x="250.7" y="80.9">GND</text>
<text x="54.6" y="89.8">L4</text>
<text x="80.5" y="87.2">VLXSMPS</text>
<text x="80.5" y="89.8">VREF+</text>
<text x="108.8" y="85.7" transform="rotate(-90 108.8 85.7)">VDDSMPS</text>
<text x="111.4" y="84.3" transform="rotate(-90 111.4 84.3)">VDDUSB</text>
<text x="116.4" y="84.7">PA1</text>
<text x="116.4" y="87.2">PA2</text>
<text x="116.4" y="89.8">PA3</text>
<text x="54.6" y="92.3">10nH</text>
<text x="80.5" y="94.8">OSC_IN</text>
<text x="116.4" y="92.3">PA4</text>
<text x="116.4" y="94.8">PA5</text>
<text x="54.6" y="99.9">10uH</text>
<text x="54.6" y="97.4">L5</text>
<text x="80.5" y="97.4">OSC_OUT</text>
<text x="116.4" y="97.4">PA6</text>
<text x="116.4" y="99.9">PA7</text>
<text x="57.2" y="107.5">C22</text>
<text x="80.5" y="102.5">VFBSMPS</text>
<text x="80.5" y="107.5">RF1</text>
<text x="115.2" y="107.5">PA10</text>
<text x="116.4" y="102.5">PA8</text>
<text x="116.4" y="105">PA9</text>
<text x="238.4" y="106.3">+3.3V</text>
<text x="57.2" y="110.1">4.7uF</text>
<text x="80.5" y="112.6">PH3</text>
<text x="115.2" y="110.1">PA11</text>
<text x="115.2" y="112.6">PA12</text>
<text x="33.9" y="115.2">+3.3V</text>
<text x="42.8" y="115.2">+3.3V</text>
<text x="51.3" y="117.7">GND</text>
<text x="68.6" y="119">10k</text>
<text x="68.6" y="116.4">R13</text>
<text x="80.5" y="117.7">PE4</text>
<text x="115.2" y="115.2">PA13</text>
<text x="115.2" y="117.7">PA14</text>
<text x="243.8" y="117.7">470</text>
<text x="243.8" y="115.2">R16</text>
<text x="260.4" y="117.7">300</text>
<text x="260.4" y="115.2">R17</text>
<text x="30.4" y="122.8">R15</text>
<text x="30.6" y="125.3">10k</text>
<text x="39.3" y="122.8">R14</text>
<text x="39.5" y="125.3">10k</text>
<text x="80.5" y="122.8">PD0</text>
<text x="80.5" y="125.3">PD1</text>
<text x="115.2" y="120.2">PA15</text>
<text x="116.2" y="125.3">PB0</text>
<text x="189.8" y="124.9">C10</text>
<text x="196.4" y="125.3">+3.3V</text>
<text x="245.1" y="125.6">LED1</text>
<text x="261.6" y="125.6">LED2</text>
<text x="64" y="126.6">GND</text>
<text x="80.5" y="130.4">PC0</text>
<text x="116.2" y="127.9">PB1</text>
<text x="116.2" y="130.4">PB2</text>
<text x="178.7" y="126.6">+3.3V</text>
<text x="188.7" y="127.4">100nF</text>
<text x="245.1" y="128.2">Green</text>
<text x="261.6" y="128.2">White</text>
<text x="80.5" y="132.9">PC1</text>
<text x="80.5" y="135.5">PC2</text>
<text x="116.2" y="132.9">PB3</text>
<text x="116.2" y="135.5">PB4</text>
<text x="175.2" y="134.2">R19</text>
<text x="175.4" y="136.8">10k</text>
<text x="185.9" y="136.8">GND</text>
<text x="201.5" y="134.2">U4</text>
<text x="201.5" y="136.8">MB85RS256B</text>
<text x="239.3" y="135.5">GND</text>
<text x="255.8" y="135.5">GND</text>
<text x="80.5" y="138">PC3</text>
<text x="80.5" y="140.6">PC4</text>
<text x="80.5" y="143.1">PC5</text>
<text x="116.2" y="138">PB5</text>
<text x="116.2" y="140.6">PB6</text>
<text x="116.2" y="143.1">PB7</text>
<text x="192.8" y="141.8">~{HOLD}</text>
<text x="200.3" y="143.3" transform="rotate(-90 200.3 143.3)">VDD</text>
<text x="202" y="141.8">SCK</text>
<text x="80.5" y="145.6">PC6</text>
<text x="80.5" y="148.2">PC10</text>
<text x="116.2" y="145.6">PB8</text>
<text x="116.2" y="148.2">PB9</text>
<text x="192.8" y="146.9">~{WP}</text>
<text x="203.3" y="146.9">SO</text>
<text x="203.3" y="149.5">~{CS}</text>
<text x="204" y="144.4">SI</text>
<text x="80.5" y="150.7">PC11</text>
<text x="80.5" y="153.3">PC12</text>
<text x="80.5" y="155.8">PC13</text>
<text x="115" y="150.7">PB10</text>
<text x="115" y="153.3">PB11</text>
<text x="115" y="155.8">PB12</text>
<text x="200.3" y="150.1" transform="rotate(-90 200.3 150.1)">GND</text>
<text x="80.5" y="158.3">PC14</text>
<text x="80.5" y="160.9">PC15</text>
<text x="115" y="158.3">PB13</text>
<text x="115" y="160.9">PB14</text>
<text x="197.4" y="159.6">GND</text>
<text x="98.7" y="167.1" transform="rotate(-90 98.7 167.1)">VSS</text>
<text x="101.2" y="167.1" transform="rotate(-90 101.2 167.1)">VSSRF</text>
<text x="103.7" y="167.1" transform="rotate(-90 103.7 167.1)">VSSSMPS</text>
<text x="115" y="163.4">PB15</text>
<text x="105" y="171">U1</text>
<text x="105" y="173.6">STM32WB55RGVx</text>
<text x="98.3" y="178.7">GND</text>
</g>
<g font-size="1.8">
<text x="66" y="31.4">VDD</text>
<text x="99" y="31.4">VDDSMPS</text>
<text x="146.2" y="31.4">VDDA</text>
<text x="146.3" y="35.2">VREF</text>
<text x="170.2" y="31.4">VDDUSB</text>
<text x="213.5" y="31.4">VDDRF</text>
<text x="240.5" y="31.4">VBAT</text>
<text x="92.4" y="68.1" transform="rotate(-90 92.4 68.1)">VBAT</text>
<text x="97.4" y="67.3" transform="rotate(-90 97.4 67.3)">VDD</text>
<text x="102.5" y="68.4" transform="rotate(-90 102.5 68.4)">VDDA</text>
<text x="105.1" y="69.7" transform="rotate(-90 105.1 69.7)">VDDRF</text>
<text x="110.1" y="71.1" transform="rotate(-90 110.1 71.1)">VDDUSB</text>
<text x="182.9" y="69.5">HSE_IN</text>
<text x="203.6" y="69.5">HSE_OUT</text>
<text x="221" y="67">LSE_IN</text>
<text x="258.5" y="67">LSE_OUT</text>
<text x="107.6" y="72.5" transform="rotate(-90 107.6 72.5)">VDDSMPS</text>
<text x="67.3" y="86">VLXSMPS</text>
<text x="67.3" y="88.6">VREF</text>
<text x="67.3" y="93.6">HSE_IN</text>
<text x="67.3" y="101.3">VFBSMPS</text>
<text x="67.3" y="96.2">HSE_OUT</text>
<text x="127.6" y="106.3">USER_LED</text>
<text x="258.4" y="107.6">USER_LED</text>
<text x="67.3" y="111.4">BOOT0</text>
<text x="64.8" y="157.1">LSE_IN</text>
<text x="64.8" y="159.7">LSE_OUT</text>
</g>
<text font-size="1.8" fill="#00f" x="68.5" y="107.6">RF1</text>
</svg>
